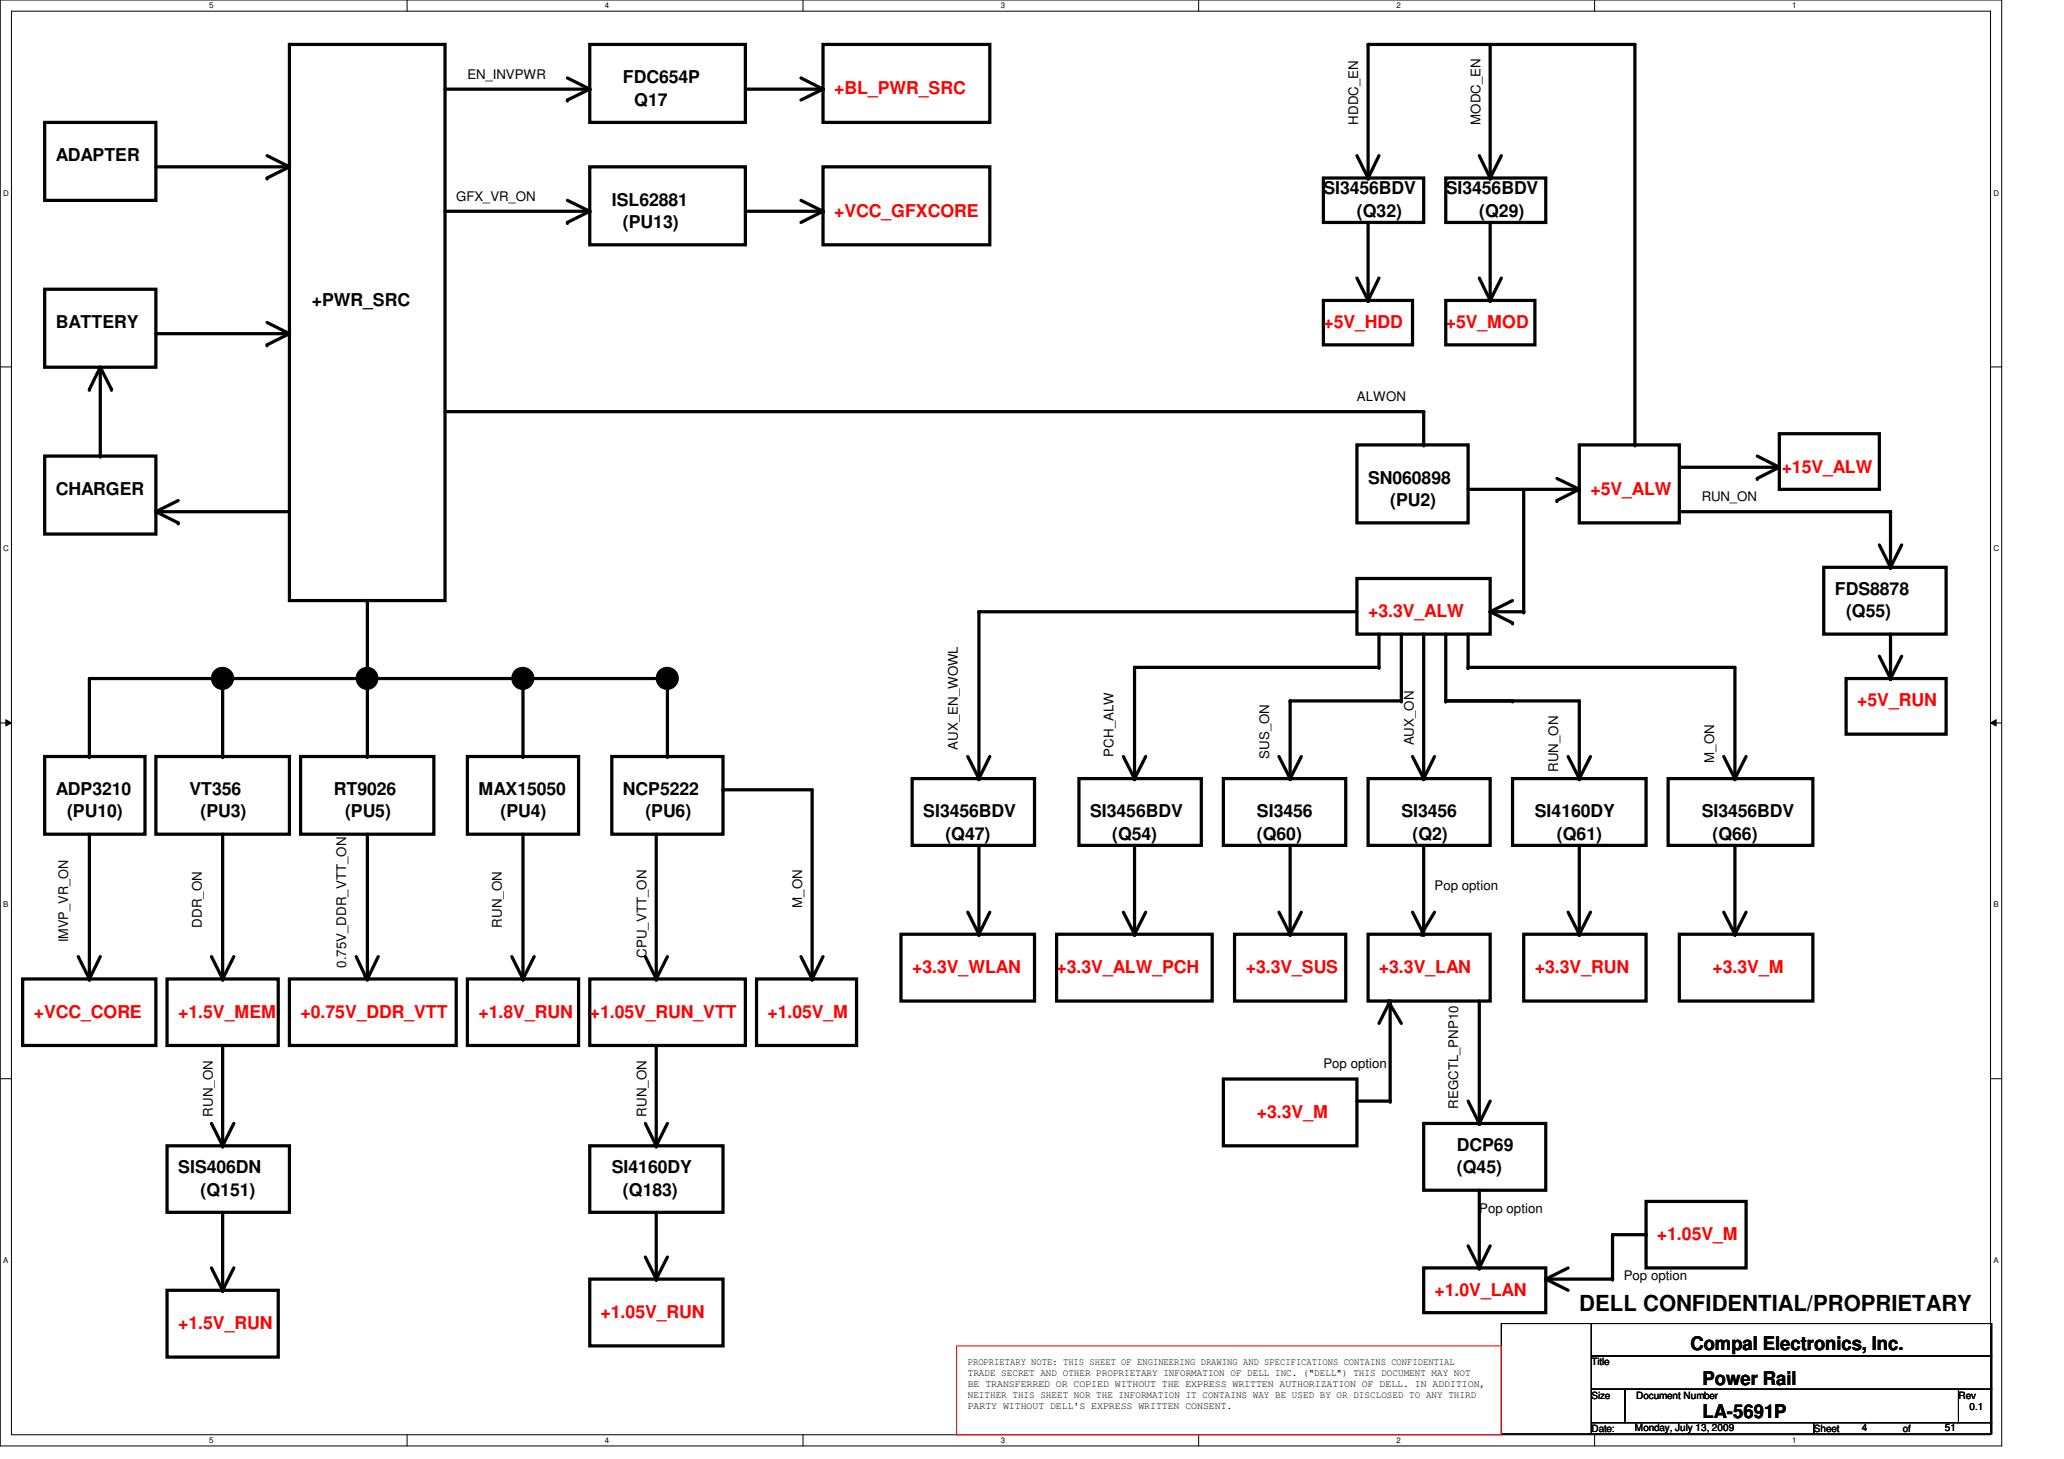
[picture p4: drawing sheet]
<svg xmlns="http://www.w3.org/2000/svg" width="297mm" height="210mm" viewBox="0 0 297 210" stroke-linecap="round" stroke-linejoin="round" font-family="sans-serif">
<path d="M0 0h288.1v208h-288.1zM1.6 1.6h284.9v204.8h-284.9z" fill="none" stroke="#000" stroke-width=".14"/>
<g fill="#fff">
<path d="M30.1 .2h.6v1.2h-.6z"/>
<path d="M30.1 206.6h.6v1.2h-.6z"/>
</g>
<path d="M58.6 0v1.6M58.6 206.4v1.6" fill="none" stroke="#000" stroke-width=".14"/>
<g fill="#fff">
<path d="M87 .2h.6v1.2h-.6z"/>
<path d="M87 206.6h.6v1.2h-.6z"/>
</g>
<path d="M115.6 0v1.6M115.6 206.4v1.6" fill="none" stroke="#000" stroke-width=".14"/>
<g fill="#fff">
<path d="M144 .2h.6v1.2h-.6z"/>
<path d="M144 206.6h.6v1.2h-.6z"/>
</g>
<path d="M172.5 0v1.6M172.5 206.4v1.6" fill="none" stroke="#000" stroke-width=".14"/>
<g fill="#fff">
<path d="M201 .2h.5v1.2h-.5z"/>
<path d="M201 206.6h.5v1.2h-.5z"/>
</g>
<path d="M229.5 0v1.6M229.5 206.4v1.6" fill="none" stroke="#000" stroke-width=".14"/>
<g fill="#fff">
<path d="M257.9 .2h.6v1.2h-.6z"/>
<path d="M257.9 206.6h.6v1.2h-.6z"/>
<path d="M.5 27.2h.7v1.2h-.7z"/>
<path d="M286.9 27.2h.8v1.2h-.8z"/>
<path d="M.5 78.4h.7v1.1h-.7z"/>
<path d="M286.9 78.4h.8v1.1h-.8z"/>
</g>
<path d="M0 52.8h1.6M286.5 52.8h1.6" fill="none" stroke="#000" stroke-width=".14"/>
<g fill="#fff">
<path d="M.5 129.6h.7v1.2h-.7z"/>
<path d="M286.9 129.6h.7v1.2h-.7z"/>
</g>
<path d="M0 104h1.6M.8 103.5l.8 .5-.8 .4zM286.5 104l.8-.5v.9zM286.5 104h1.6" fill="none" stroke="#000" stroke-width=".14"/>
<path d="M.8 103.5l.8 .5-.8 .4zM286.5 104l.8-.5v.9z" fill="#000"/>
<g fill="#fff">
<path d="M.5 180.8h.7v1.1h-.7z"/>
<path d="M286.9 180.8h.7v1.1h-.7z"/>
</g>
<g fill="none" stroke="#000" stroke-width=".14">
<path d="M0 155.2h1.6M286.5 155.2h1.6M216.1 190.4h12.9v15.9h-12.9zM229 190.4h57.6v4.7h-57.6zM229 195.1h57.6v4.8h-57.6zM229 199.9h4.8v4.8h-4.8zM233.8 199.9h48.1v4.8h-48.1zM281.9 199.9h4.7v4.8h-4.7zM229 204.7h32v1.6h-32zM261 204.7h25.6v1.6h-25.6z"/>
<circle cx="32" cy="97.6" r="1.6"/>
<circle cx="52.8" cy="97.6" r="1.58"/>
<circle cx="75.2" cy="97.6" r="1.6"/>
<circle cx="96" cy="97.6" r="1.6"/>
</g>
<g fill="none" stroke="#000" stroke-width=".47">
<path d="M6.4 17.6h16v11.2h-16zM41.7 6.4h22.3v80h-22.3zM64 12.8h20.9M81.7 11.2l3.2 1.6M84.9 6.4h22.4v11.2h-22.4zM84.9 12.8l-3.2 1.6M107.3 12.8h11.1M115.3 11.2l3.1 1.6M118.4 6.4h24v11.2h-24zM118.4 12.8l-3.1 1.6M214.5 6.4v19.2M22.4 24h19.3"/>
<path d="M38.4 22.4l3.3 1.6M41.7 24l-3.3 1.6M64 30.4h20.9M81.7 28.8l3.2 1.6M84.9 24h22.4v11.2h-22.4zM84.9 30.4l-3.2 1.6M107.3 30.4h11.1M115.3 28.8l3.1 1.6M118.4 24h24v11.2h-24zM118.4 30.4l-3.1 1.6M190.5 25.6h14.4v6.4h-14.4zM195.3 22.4l1.6 3.2"/>
<path d="M196.9 25.6v-19.2h38.4v57.6M196.9 32v11.2M198.5 22.4l-1.6 3.2M208.1 25.6h14.4v6.4h-14.4zM212.9 22.4l1.6 3.2M214.5 32v11.2M216.1 22.4l-1.6 3.2M6.4 41.6h16v11.2h-16zM14.4 52.8v12.8M14.4 52.8l-1.5 3.2M14.4 52.8l1.6 3.2M22.4 48h19.3"/>
<path d="M38.4 46.4l3.3 1.6M41.7 48l-3.3 1.6M64 59.2h140.9v4.8M190.5 43.2h12.8v6.4h-12.8zM195.3 40l1.6 3.2M198.5 40l-1.6 3.2M208.1 43.2h12.8v6.4h-12.8zM212.9 40l1.6 3.2M216.1 40l-1.6 3.2M6.4 65.6h16v11.2h-16zM22.4 73.6h19.3M22.4 73.6l3.3 1.6"/>
<path d="M25.7 72l-3.3 1.6M195.3 64h16v11.2h-16zM211.3 70.4h16M219.3 70.4v17.6h-4.8M224.1 68.8l3.2 1.6M227.3 64h14.4v11.2h-14.4zM227.3 70.4l-3.2 1.6M241.7 73.6h30.4v8M241.7 67.2h14.4M252.9 65.6l3.2 1.6M256.1 62.4h14.4v8h-14.4zM256.1 67.2l-3.2 1.6"/>
<path d="M270.5 78.4l1.6 3.2M273.7 78.4l-1.6 3.2M32 97.6v11.2M52.9 86.4v22.4M75.3 97.6v11.2M195.3 83.2h19.2v8h-19.2zM195.3 88h-54.4v24M198.5 91.2v4.8h-35.2v16M201.7 91.2v9.6h-16v11.2M204.9 91.2v20.8M208.1 91.2v9.6h19.2v11.2M211.3 91.2v4.8h38.4v16"/>
<path d="M214.5 88l3.2 1.6M217.7 86.4l-3.2 1.6M262.5 81.6h17.6v9.6h-17.6zM265.7 97.6h14.4v8h-14.4zM270.5 94.4l1.6 3.2M272.1 91.2v6.4M273.7 94.4l-1.6 3.2M6.4 108.8h14.5v11.2h-14.5zM12.9 108.8v-11.2h83.2v11.2M22.4 108.8h19.3v11.2h-19.3zM43.3 108.8h19.1v11.2h-19.1zM67.3 108.8h16v11.2h-16z"/>
<path d="M88 108.8h16.1v11.2h-16.1zM104.1 113.6h12.8v27.2M131.3 112h17.6v9.6h-17.6zM139.3 108.8l1.6 3.2M142.4 108.8l-1.5 3.2M155.3 112h17.6v9.6h-17.6zM161.7 108.8l1.6 3.2M164.9 108.8l-1.6 3.2M176.1 112h17.6v9.6h-17.6zM184.1 108.8l1.6 3.2M187.3 108.8l-1.6 3.2M196.9 112h17.6v9.6h-17.6z"/>
<path d="M203.3 108.8l1.6 3.2M206.5 108.8l-1.6 3.2M217.7 112h19.2v9.6h-19.2zM225.7 108.8l1.6 3.2M228.9 108.8l-1.6 3.2M240.1 112h20.8v9.6h-20.8zM248.1 108.8l1.6 3.2M251.3 108.8l-1.6 3.2M11.3 137.6l1.6 3.2M12.9 120v20.8M14.4 137.6l-1.5 3.2M30.4 137.6l1.6 3.2"/>
<path d="M32 120v20.8M33.7 137.6l-1.7 3.2M51.3 137.6l1.2 2.7M52.9 120v20.8l1.5-3.2M73.7 137.6l1.6 3.2M75.3 120v20.8M76.9 137.6l-1.6 3.2M92.9 137.6l1.5 3.2M94.4 120v20.8M96.1 137.6l-1.7 3.2M115.3 137.6l1.6 3.2M118.4 137.6l-1.5 3.2"/>
<path d="M129.7 134.4h19.2v9.6h-19.2zM139.3 131.2l1.6 3.2M140.9 121.6v12.8M142.4 131.2l-1.5 3.2M152.1 134.4h22.4v9.6h-22.4zM161.7 131.2l1.6 3.2M163.3 121.6v12.8M164.9 131.2l-1.6 3.2M177.7 134.4h16v9.6h-16zM184.1 131.2l1.6 3.2M185.7 121.6v12.8M187.3 131.2l-1.6 3.2"/>
<path d="M196.9 134.4h17.6v9.6h-17.6zM204.9 121.6v12.8l-1.6-3.2M206.5 131.2l-1.9 3.2M219.3 134.4h17.6v9.6h-17.6zM225.7 131.2l1.6 3.2M227.3 121.6v12.8M228.9 131.2l-1.6 3.2M241.7 134.4h19.2v9.6h-19.2zM248.1 131.2l1.6 3.2M249.7 121.6v12.8M251.3 131.2l-1.6 3.2M3.3 140.8h19.1v9.6h-19.1z"/>
<path d="M24 140.8h16v9.6h-16zM32 150.4v14.4M41.7 140.8h24v9.6h-24zM67.3 140.8h16v9.6h-16zM84.9 140.8h22.4v9.6h-22.4zM94.4 150.4v14.4M108.9 140.8h14.4v9.6h-14.4zM176.1 155.2h19.2v9.6h-19.2zM198.5 147.2l1.6-3.2v14.4h-4.8M199.8 144l1.9 3.2M211.3 158.4l1.6 3.2M212.9 144v17.6"/>
<path d="M214.5 158.4l-1.6 3.2M24 164.8h17.7v9.6h-17.7zM30.4 161.6l1.6 3.2M32 174.4v11.2M33.7 161.6l-1.7 3.2M84.9 164.8h19.2v9.6h-19.2zM92.9 161.6l1.5 3.2M94.4 174.4v9.6M96.1 161.6l-1.7 3.2M204.9 161.6h17.6v9.6h-17.6zM211.3 179.2l1.6 3.2M212.9 171.2v11.2"/>
<path d="M214.5 179.2l-1.6 3.2M236.9 172.8h14.4v9.6h-14.4zM236.9 177.6h-4.8v6.4h-9.6M24 185.6h16v9.6h-16zM30.4 182.4l1.6 3.2M33.7 182.4l-1.7 3.2M84.9 184h19.2v9.6h-19.2zM92.9 180.8l1.5 3.2M96.1 180.8l-1.7 3.2M204.9 182.4h17.6v6.4h-17.6zM222.5 184l3.2 1.6M225.7 182.4l-3.2 1.6"/>
</g>
<g fill="#000">
<circle cx="81.7" cy="14.4" r=".23"/>
<circle cx="84.9" cy="12.8" r=".23"/>
<circle cx="118.4" cy="12.8" r=".23"/>
<circle cx="196.9" cy="6.4" r=".23"/>
<circle cx="38.4" cy="25.6" r=".23"/>
<circle cx="41.7" cy="24" r=".23"/>
<circle cx="81.7" cy="32" r=".23"/>
<circle cx="84.9" cy="30.4" r=".23"/>
<circle cx="118.4" cy="30.4" r=".23"/>
<circle cx="196.9" cy="25.6" r=".23"/>
<circle cx="214.5" cy="25.6" r=".23"/>
<circle cx="12.9" cy="56" r=".23"/>
<circle cx="16" cy="56" r=".23"/>
<circle cx="38.4" cy="49.6" r=".23"/>
<circle cx="41.7" cy="48" r=".23"/>
<circle cx="196.9" cy="43.2" r=".23"/>
<circle cx="204.9" cy="59.2" r=".23"/>
<circle cx="214.5" cy="43.2" r=".23"/>
<circle cx="14.4" cy="65.6" r=".23"/>
<circle cx="22.4" cy="73.6" r=".23"/>
<circle cx="25.7" cy="75.2" r=".23"/>
<circle cx="41.7" cy="73.6" r=".23"/>
<circle cx="204.9" cy="64" r=".23"/>
<circle cx="224.1" cy="72" r=".23"/>
<circle cx="227.3" cy="70.4" r=".23"/>
<circle cx="235.3" cy="64" r=".23"/>
<circle cx="252.9" cy="68.8" r=".23"/>
<circle cx="256.1" cy="67.2" r=".23"/>
<circle cx="272.1" cy="73.6" r=".23"/>
<circle cx="52.9" cy="97.6" r=".23"/>
<circle cx="96.1" cy="97.6" r=".23"/>
<circle cx="140.9" cy="88" r=".23"/>
<circle cx="163.3" cy="96" r=".23"/>
<circle cx="198.5" cy="96" r=".23"/>
<circle cx="211.3" cy="96" r=".23"/>
<circle cx="214.5" cy="88" r=".23"/>
<circle cx="217.7" cy="89.6" r=".23"/>
<circle cx="219.3" cy="88" r=".23"/>
<circle cx="272.1" cy="81.6" r=".23"/>
<circle cx="272.1" cy="97.6" r=".23"/>
<circle cx="12.9" cy="108.8" r=".23"/>
<circle cx="32" cy="108.8" r=".23"/>
<circle cx="52.9" cy="108.8" r=".23"/>
<circle cx="75.3" cy="108.8" r=".23"/>
<circle cx="96.1" cy="108.8" r=".23"/>
<circle cx="104.1" cy="113.6" r=".23"/>
<circle cx="140.9" cy="112" r=".23"/>
<circle cx="163.3" cy="112" r=".23"/>
<circle cx="185.7" cy="112" r=".23"/>
<circle cx="185.7" cy="100.8" r=".23"/>
<circle cx="201.7" cy="100.8" r=".23"/>
<circle cx="204.9" cy="112" r=".23"/>
<circle cx="208.1" cy="100.8" r=".23"/>
<circle cx="217.7" cy="100.8" r=".23"/>
<circle cx="227.3" cy="112" r=".23"/>
<circle cx="249.7" cy="112" r=".23"/>
<circle cx="140.9" cy="134.4" r=".23"/>
<circle cx="163.3" cy="134.4" r=".23"/>
<circle cx="185.7" cy="134.4" r=".23"/>
<circle cx="204.6" cy="134.4" r=".23"/>
<circle cx="204.9" cy="134.4" r=".23"/>
<circle cx="227.3" cy="134.4" r=".23"/>
<circle cx="249.7" cy="134.4" r=".23"/>
<circle cx="12.9" cy="140.8" r=".23"/>
<circle cx="32" cy="140.8" r=".23"/>
<circle cx="52.5" cy="140.3" r=".23"/>
<circle cx="52.9" cy="140.8" r=".23"/>
<circle cx="75.3" cy="140.8" r=".23"/>
<circle cx="94.4" cy="140.8" r=".23"/>
<circle cx="116.9" cy="140.8" r=".23"/>
<circle cx="199.8" cy="144" r=".23"/>
<circle cx="200.1" cy="144" r=".23"/>
<circle cx="200.1" cy="158.4" r=".23"/>
<circle cx="32" cy="164.8" r=".23"/>
<circle cx="94.4" cy="164.8" r=".23"/>
<circle cx="212.9" cy="161.6" r=".23"/>
<circle cx="236.9" cy="177.6" r=".23"/>
<circle cx="32" cy="185.6" r=".23"/>
<circle cx="94.4" cy="184" r=".23"/>
<circle cx="212.9" cy="182.4" r=".23"/>
<circle cx="222.5" cy="184" r=".23"/>
<circle cx="232.1" cy="184" r=".23"/>
</g>
<g fill="#000">
<circle cx="32" cy="97.6" r="1.6"/>
<circle cx="52.8" cy="97.6" r="1.58"/>
<circle cx="75.2" cy="97.6" r="1.6"/>
<circle cx="96" cy="97.6" r="1.6"/>
</g>
<path d="M137.7 193.6h78.4v12.8h-78.4z" fill="none" stroke="#f00" stroke-width=".14"/>
<text font-size="3.2" x="227.3" y="188.6">DELL CONFIDENTIAL/PROPRIETARY</text>
<g font-size="2.7">
<text x="243.3" y="194.3">Compal Electronics, Inc.</text>
<text x="245" y="199.2">Power Rail</text>
<text x="245" y="204">LA-5691P</text>
</g>
<g font-size="2.5">
<text x="89.7" y="12">FDC654P</text>
<text x="91.3" y="15.2">Q17</text>
<text x="8" y="23.2">ADAPTER</text>
<text x="88" y="29.6">ISL62881</text>
<text x="190.5" y="28">SI3456BDV</text>
<text x="208.1" y="28">SI3456BDV</text>
<text x="89.7" y="32.8">(PU13)</text>
<text x="195.3" y="31.2">(Q32)</text>
<text x="212.9" y="31.2">(Q29)</text>
<text x="8" y="47.2">BATTERY</text>
<text x="44.9" y="44">+PWR_SRC</text>
<text x="8" y="71.2">CHARGER</text>
<text x="196.9" y="69.6">SN060898</text>
<text x="200.1" y="72.8">(PU2)</text>
<text x="264.1" y="85.6">FDS8878</text>
<text x="265.7" y="88.8">(Q55)</text>
<text x="8" y="114.4">ADP3210</text>
<text x="9.6" y="117.6">(PU10)</text>
<text x="27.3" y="114.4">VT356</text>
<text x="28.9" y="117.6">(PU3)</text>
<text x="48" y="114.4">RT9026</text>
<text x="49.7" y="117.6">(PU5)</text>
<text x="68.9" y="114.4">MAX15050</text>
<text x="72" y="117.6">(PU4)</text>
<text x="89.7" y="114.4">NCP5222</text>
<text x="92.9" y="117.6">(PU6)</text>
<text x="132.9" y="117.6">SI3456BDV</text>
<text x="156.9" y="117.6">SI3456BDV</text>
<text x="180.9" y="117.6">SI3456</text>
<text x="201.7" y="117.6">SI3456</text>
<text x="220.9" y="117.6">SI4160DY</text>
<text x="244.9" y="117.6">SI3456BDV</text>
<text x="136.1" y="120.8">(Q47)</text>
<text x="160.1" y="120.8">(Q54)</text>
<text x="180.9" y="120.8">(Q60)</text>
<text x="203.3" y="120.8">(Q2)</text>
<text x="224.1" y="120.8">(Q61)</text>
<text x="246.5" y="120.8">(Q66)</text>
<text x="209.7" y="165.6">DCP69</text>
<text x="25.7" y="168.8">SIS406DN</text>
<text x="28.9" y="172">(Q151)</text>
<text x="88" y="168.8">SI4160DY</text>
<text x="89.7" y="172">(Q183)</text>
<text x="209.7" y="168.8">(Q45)</text>
</g>
<g font-size="2.5" fill="#f00">
<text x="120.1" y="13.6">+BL_PWR_SRC</text>
<text x="120.1" y="31.2">+VCC_GFXCORE</text>
<text x="190.5" y="47.2">+5V_HDD</text>
<text x="208.1" y="47.2">+5V_MOD</text>
<text x="228.9" y="71.2">+5V_ALW</text>
<text x="256.4" y="68">+15V_ALW</text>
<text x="196.9" y="88.8">+3.3V_ALW</text>
<text x="267.3" y="101.6">+5V_RUN</text>
<text x="131.3" y="140">+3.3V_WLAN</text>
<text x="152.1" y="140">+3.3V_ALW_PCH</text>
<text x="179.3" y="140">+3.3V_SUS</text>
<text x="198.5" y="140">+3.3V_LAN</text>
<text x="220.9" y="140">+3.3V_RUN</text>
<text x="246.5" y="140">+3.3V_M</text>
<text x="4.9" y="146.4">+VCC_CORE</text>
<text x="25.7" y="146.4">+1.5V_MEM</text>
<text x="43.3" y="146.4">+0.75V_DDR_VTT</text>
<text x="68.9" y="146.4">+1.8V_RUN</text>
<text x="84.9" y="146.4">+1.05V_RUN_VTT</text>
<text x="110.4" y="146.4">+1.05V_M</text>
<text x="180.9" y="160.8">+3.3V_M</text>
<text x="238.5" y="178.4">+1.05V_M</text>
<text x="25.7" y="191.2">+1.5V_RUN</text>
<text x="86.4" y="189.6">+1.05V_RUN</text>
<text x="206.5" y="186.4">+1.0V_LAN</text>
</g>
<g font-size="1.9">
<text x="67.3" y="11.3">EN_INVPWR</text>
<text x="195.4" y="17.9" transform="rotate(-90 195.4 17.9)">HDDC_EN</text>
<text x="213.1" y="17.9" transform="rotate(-90 213.1 17.9)">MODC_EN</text>
<text x="65.7" y="28.9">GFX_VR_ON</text>
<text x="195.3" y="57.7">ALWON</text>
<text x="244.9" y="72.1">RUN_ON</text>
<text x="137.8" y="107.9" transform="rotate(-90 137.8 107.9)">AUX_EN_WOWL</text>
<text x="203.5" y="107.2" transform="rotate(-90 203.5 107.2)">AUX_ON</text>
<text x="160.2" y="108.8" transform="rotate(-90 160.2 108.8)">PCH_ALW</text>
<text x="182.7" y="109.1" transform="rotate(-90 182.7 109.1)">SUS_ON</text>
<text x="224.2" y="111.1" transform="rotate(-90 224.2 111.1)">RUN_ON</text>
<text x="246.7" y="109.8" transform="rotate(-90 246.7 109.8)">M_ON</text>
<text x="115.4" y="130.6" transform="rotate(-90 115.4 130.6)">M_ON</text>
<text x="206.5" y="128.1">Pop option</text>
<text x="9.8" y="135.6" transform="rotate(-90 9.8 135.6)">IMVP_VR_ON</text>
<text x="29" y="133.5" transform="rotate(-90 29 133.5)">DDR_ON</text>
<text x="72.2" y="133.5" transform="rotate(-90 72.2 133.5)">RUN_ON</text>
<text x="93" y="137.8" transform="rotate(-90 93 137.8)">CPU_VTT_ON</text>
<text x="49.8" y="139.2" transform="rotate(-90 49.8 139.2)">0.75V_DDR_VTT_ON</text>
<text x="190.5" y="153.7">Pop option</text>
<text x="30.6" y="160.7" transform="rotate(-90 30.6 160.7)">RUN_ON</text>
<text x="93" y="160.7" transform="rotate(-90 93 160.7)">RUN_ON</text>
<text x="209.8" y="159.6" transform="rotate(-90 209.8 159.6)">REGCTL_PNP10</text>
<text x="212.9" y="174.5">Pop option</text>
<text x="233.7" y="184.1">Pop option</text>
</g>
<g font-size="1.4">
<text x="139.3" y="196.4">PROPRIETARY NOTE: THIS SHEET OF ENGINEERING DRAWING AND SPECIFICATIONS CONTAINS CONFIDENTIAL</text>
<text x="139.3" y="198">TRADE SECRET AND OTHER PROPRIETARY INFORMATION OF DELL INC. (&quot;DELL&quot;) THIS DOCUMENT MAY NOT</text>
<text x="229" y="196.4">Title</text>
<text x="139.3" y="201.1">NEITHER THIS SHEET NOR THE INFORMATION IT CONTAINS WAY BE USED BY OR DISCLOSED TO ANY THIRD</text>
<text x="139.3" y="199.6">BE TRANSFERRED OR COPIED WITHOUT THE EXPRESS WRITTEN AUTHORIZATION OF DELL. IN ADDITION,</text>
<text x="139.3" y="202.7">PARTY WITHOUT DELL'S EXPRESS WRITTEN CONSENT.</text>
<text x="229" y="201.2">Size</text>
<text x="235.5" y="201.2">Document Number</text>
<text x="281.9" y="201.2">Rev</text>
<text x="283.5" y="202.8">0.1</text>
<text x="229" y="206">Date:</text>
<text x="235.3" y="205.9">Monday, July 13, 2009</text>
<text x="261" y="206">Sheet</text>
<text x="267.9" y="205.9">4</text>
<text x="273.9" y="206">of</text>
<text x="279.9" y="205.9">51</text>
</g>
<g font-size="1.1">
<text x="30.1" y="1.1">5</text>
<text x="87" y="1.1">4</text>
<text x="144" y="1.1">3</text>
<text x="201" y="1.1">2</text>
<text x="257.9" y="1.1">1</text>
<text x=".5" y="28.2">D</text>
<text x="286.9" y="28.2">D</text>
<text x=".5" y="79.3">C</text>
<text x="286.9" y="79.3">C</text>
<text x=".5" y="130.6">B</text>
<text x="286.9" y="130.6">B</text>
<text x=".5" y="181.7">A</text>
<text x="286.9" y="181.7">A</text>
<text x="30.1" y="207.6">5</text>
<text x="87" y="207.6">4</text>
<text x="144" y="207.6">3</text>
<text x="201" y="207.6">2</text>
<text x="257.9" y="207.6">1</text>
</g>
</svg>
